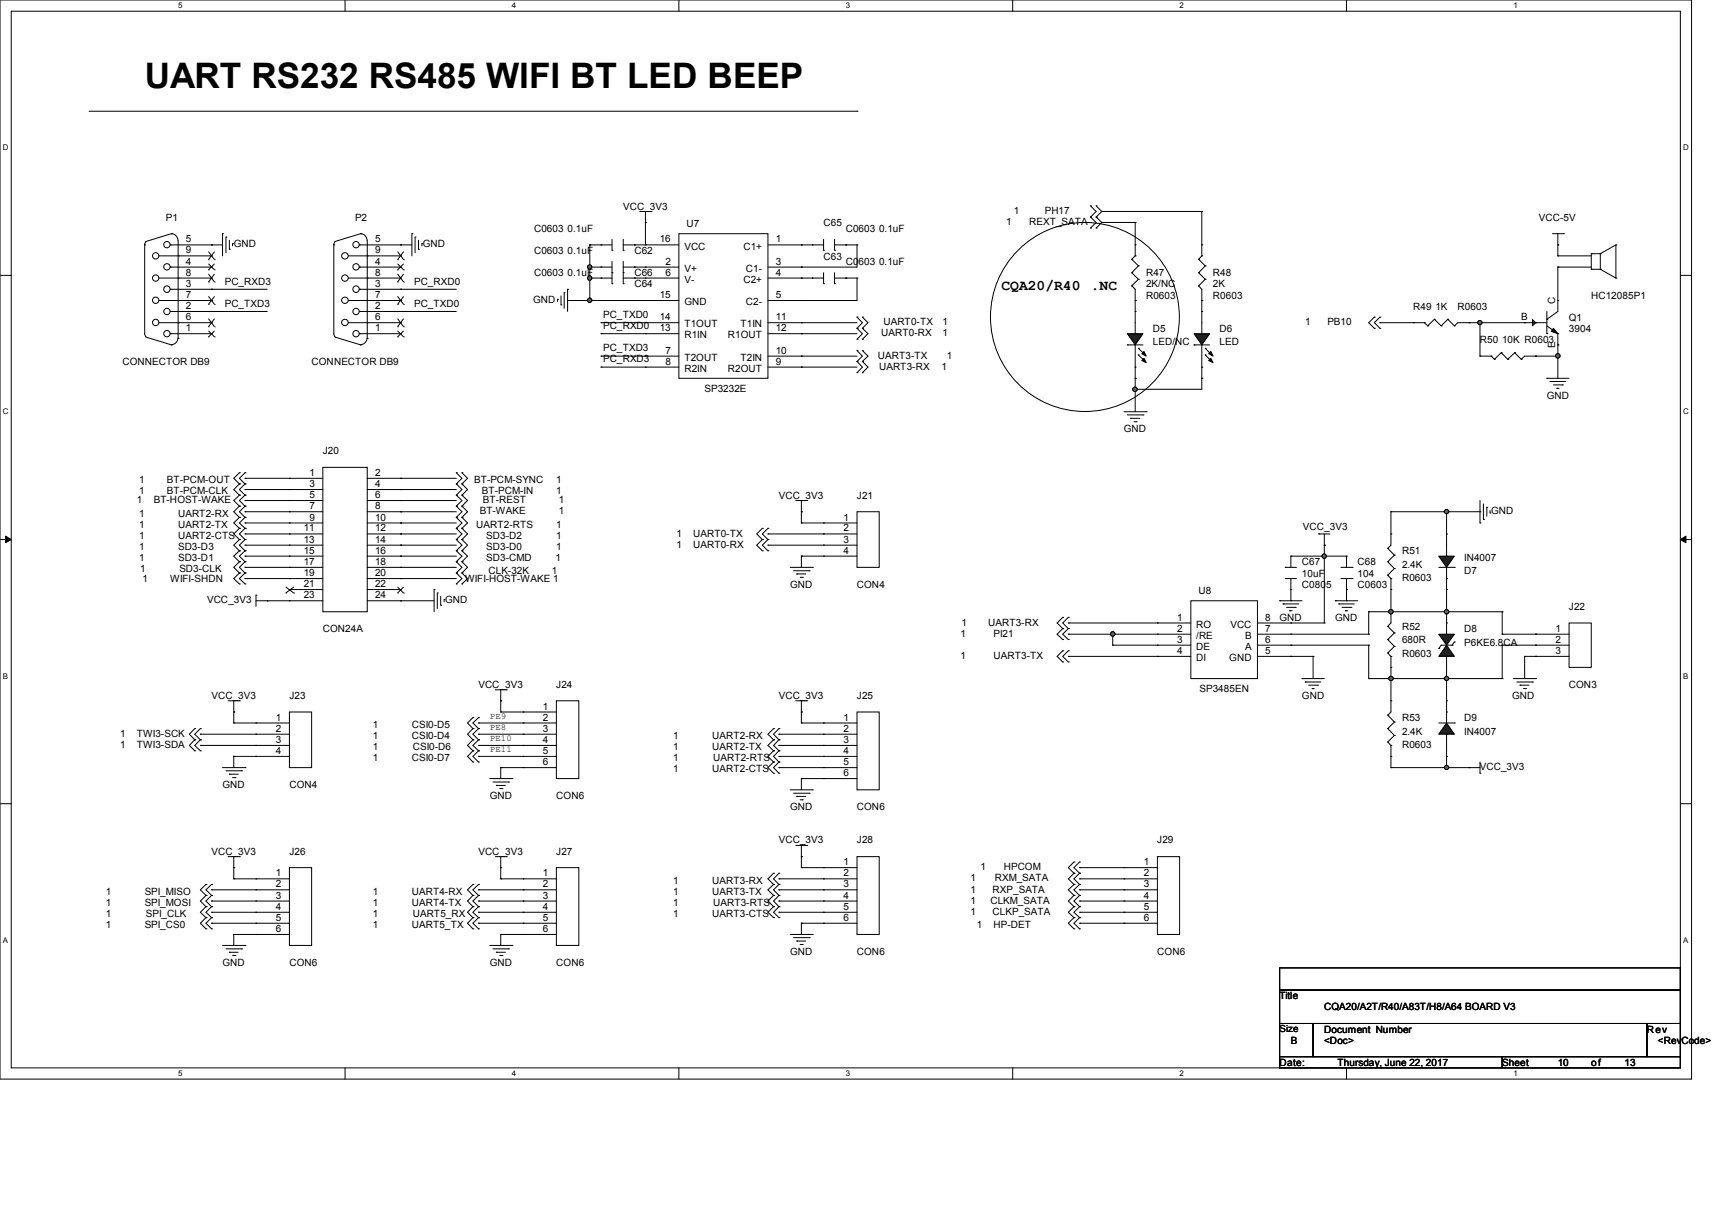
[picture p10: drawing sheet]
<svg xmlns="http://www.w3.org/2000/svg" width="297mm" height="210mm" viewBox="0 0 297 210" stroke-linecap="round" stroke-linejoin="round" font-family="sans-serif">
<path d="M0 0h293.5v187.3h-293.5zM1.9 1.9h289.6v183.4h-289.6z" fill="none" stroke="#000" stroke-width=".17"/>
<g fill="#fff">
<path d="M30.9 .2h.8v1.5h-.8z"/>
<path d="M30.9 185.5h.8v1.6h-.8z"/>
</g>
<path d="M59.9 0v1.9M59.9 185.3v2" fill="none" stroke="#000" stroke-width=".17"/>
<g fill="#fff">
<path d="M88.8 .2h.8v1.5h-.8z"/>
<path d="M88.8 185.5h.8v1.6h-.8z"/>
</g>
<path d="M117.8 0v1.9M117.8 185.3v2" fill="none" stroke="#000" stroke-width=".17"/>
<g fill="#fff">
<path d="M146.7 .2h.8v1.5h-.8z"/>
<path d="M146.7 185.5h.8v1.6h-.8z"/>
</g>
<path d="M175.7 0v1.9M175.7 185.3v2" fill="none" stroke="#000" stroke-width=".17"/>
<g fill="#fff">
<path d="M204.6 .2h.8v1.5h-.8z"/>
<path d="M204.6 185.5h.8v1.6h-.8z"/>
</g>
<path d="M233.6 0v1.9M233.6 185.3v2" fill="none" stroke="#000" stroke-width=".17"/>
<g fill="#fff">
<path d="M262.6 .2h.7v1.5h-.7z"/>
<path d="M262.6 185.5h.7v1.6h-.7z"/>
<path d="M.5 24.8h1v1.6h-1z"/>
<path d="M292 24.8h1v1.6h-1z"/>
<path d="M.5 70.7h1v1.5h-1z"/>
<path d="M292 70.7h1v1.5h-1z"/>
</g>
<path d="M0 47.8h1.9M291.5 47.8h2" fill="none" stroke="#000" stroke-width=".17"/>
<g fill="#fff">
<path d="M.5 116.5h.9v1.6h-.9z"/>
<path d="M292 116.5h.9v1.6h-.9z"/>
</g>
<path d="M0 93.6h1.9M291.5 93.6h2" fill="none" stroke="#000" stroke-width=".17"/>
<path d="M1 93l.9 .6-.9 .6zM291.5 93.6l1-.6v1.2z" fill="#000" stroke="#000" stroke-width=".17"/>
<g fill="#fff">
<path d="M.5 162.4h.9v1.5h-.9z"/>
<path d="M292 162.4h.9v1.5h-.9z"/>
</g>
<g fill="none" stroke="#000" stroke-width=".17">
<path d="M15.5 19.3h133.2M148.7 19.3h.1M102.3 46.4h.1M102.3 42.5h.1M102.3 46.4h2M102.3 46.4v1.9M102.3 42.5h2M110.1 46.4h.1M110.1 46.4h1.9M139 56h.1M139 46.4h.1M139 57.9h.1"/>
<path d="M139 52.2h.1M139 56h9.7M139 57.9h9.7M146.7 42.5h.1M146.7 48.3h.1M146.7 42.5h2M146.7 48.3h2M148.7 42.5h.1M148.7 48.3h.1M148.7 42.5v3.9h-9.7M148.7 48.3v3.9h-9.7M0 139.5h1.9"/>
<path d="M291.5 139.5h2"/>
<circle cx="188.2" cy="55" r="16.4"/>
</g>
<circle cx="102.3" cy="46.3" r=".36" fill="#696969" stroke="#000" stroke-width=".17"/>
<path d="M112 38.6h.1M112 38.6v3.9h-1.9M98.5 52.2h.1M102.3 48.3h.1M102.3 48.3v3.9h-3.8M104.3 56h.1M104.3 57.9h.1M104.3 56h7.7M104.3 57.9h7.7M110.1 42.5h.1M139 48.3h.1M139 48.3h1.9" fill="none" stroke="#000" stroke-width=".17"/>
<g fill="#696969" stroke="#000" stroke-width=".17">
<circle cx="102.3" cy="52.1" r=".37"/>
<circle cx="102.3" cy="48.3" r=".37"/>
</g>
<g fill="none" stroke="#000" stroke-width=".17">
<path d="M36.7 54.1h.1M36.7 50.2h.1M36.7 42.5h.1M36.7 42.5h1.9M36.7 50.2h9.7M36.7 54.1h9.7M69.5 42.5h.1M69.5 50.2h.1M69.5 54.1h.1M69.5 42.5h2M69.5 50.2h9.7M69.5 54.1h9.7"/>
<path d="M102.3 48.3h.1M102.3 52.2h.1M102.3 42.5h.1M102.3 48.3h2M102.3 52.2h9.7M102.3 42.5v3.9M110.1 48.3h.1M110.1 48.3h1.9M139 42.5h.1M139 42.5h1.9M104.3 61.8h.1M104.3 63.7h.1"/>
<path d="M104.3 61.8h7.7M104.3 63.7h7.7M139 61.8h.1M139 63.7h.1M139 61.8h9.7M139 63.7h9.7M196.9 65.7h.1M196.9 65.7v1.9M42.5 83h.1M42.5 90.8h.1M42.5 92.7h.1M42.5 88.8h.1"/>
<path d="M42.5 86.9h.1M42.5 85h.1M42.5 98.5h.1M42.5 94.6h.1M42.5 96.5h.1M42.5 86.9h7.7M42.5 88.8h7.7M42.5 90.8h7.7M42.5 98.5h7.7M42.5 96.5h7.7M42.5 94.6h7.7M42.5 92.7h7.7"/>
<path d="M42.5 85h7.7M42.5 83h7.7M69.5 86.9h.1M69.5 88.8h.1M69.5 90.8h.1M69.5 98.5h.1M69.5 96.5h.1M69.5 94.6h.1M69.5 92.7h.1M69.5 85h.1M69.5 83h.1M69.5 86.9h9.7"/>
<path d="M69.5 88.8h9.7M69.5 90.8h9.7M69.5 98.5h9.7M69.5 96.5h9.7M69.5 94.6h9.7M69.5 92.7h9.7M69.5 85h9.7M69.5 83h9.7M133.2 92.7h.1M133.2 94.6h.1M133.2 94.6h9.7M133.2 92.7h9.7"/>
<path d="M139 88.8h.1M139 90.8h.1M139 96.5h.1M139 90.8h3.9M139 96.5h3.9M139 88.8v2M139 96.5v2M42.5 100.4h.1M42.5 100.4h7.7M46.4 104.3h.1M46.4 104.3h3.8M69.5 100.4h.1"/>
<path d="M69.5 104.3h.1M69.5 100.4h9.7M69.5 104.3h5.8M34.8 129.4h.1M34.8 127.4h.1M34.8 129.4h9.6M34.8 127.4h9.6M40.6 125.5h.1M40.6 123.6h.1M40.6 131.3h.1M40.6 125.5h3.8M40.6 131.3h3.8"/>
<path d="M40.6 123.6v1.9M40.6 131.3v1.9M83 125.5h.1M83 127.4h.1M83 129.4h.1M83 131.3h.1M83 125.5h7.8M83 129.4h7.8M83 127.4h7.8M83 131.3h7.8M86.9 123.6h.1M86.9 121.6h.1"/>
<path d="M86.9 133.2h.1M86.9 133.2h3.9M86.9 121.6v2M86.9 133.2v1.9M86.9 123.6h3.9M135.1 129.4h.1M135.1 127.4h.1M135.1 131.3h.1M135.1 133.2h.1M135.1 129.4h7.8M135.1 127.4h7.8M135.1 131.3h7.8"/>
<path d="M135.1 133.2h7.8M139 125.5h.1M139 123.6h.1M139 135.1h.1M139 123.6v1.9M139 135.1v2M139 125.5h3.9M139 135.1h3.9M36.7 154.4h.1M36.7 156.4h.1M36.7 158.3h.1M36.7 154.4h7.7"/>
<path d="M36.7 156.4h7.7M36.7 158.3h7.7M40.6 152.5h.1M40.6 150.6h.1M40.6 152.5h3.8M40.6 150.6v1.9M83 156.4h.1M83 154.4h.1M83 158.3h.1M83 154.4h7.8M83 156.4h7.8M83 158.3h7.8"/>
<path d="M86.9 150.6h.1M86.9 152.5h.1M86.9 152.5h3.9M86.9 150.6v1.9M135.1 152.5h.1M135.1 154.4h.1M135.1 156.4h.1M135.1 158.3h.1M135.1 152.5h7.8M135.1 154.4h7.8M135.1 156.4h7.8M135.1 158.3h7.8"/>
<path d="M139 150.6h.1M139 148.7h.1M139 148.7v1.9M139 150.6h3.9M36.7 160.2h.1M36.7 160.2h7.7M40.6 162.2h.1M40.6 162.2h3.8M40.6 162.2v1.9M83 160.2h.1M83 160.2h7.8M86.9 162.2h.1"/>
<path d="M86.9 162.2h3.9M86.9 162.2v1.9M139 160.2h.1M139 160.2v2M139 160.2h3.9"/>
</g>
<circle cx="196.9" cy="67.6" r=".38" fill="#696969" stroke="#000" stroke-width=".17"/>
<g fill="none" stroke="#000" stroke-width=".17">
<path d="M191.1 36.7h.1M191.1 38.6h.1M191.1 36.7h17.4M191.1 38.6h5.8M196.9 38.6h.1M196.9 38.6v3.9M208.5 36.7h.1M208.5 36.7v5.8M196.9 52.2h.1M196.9 52.2v1.9M208.5 52.2h.1M208.5 52.2v1.9"/>
<path d="M196.9 67.6h.1M196.9 67.6v3.9M208.5 65.7h.1M208.5 65.7v1.9h-11.6M229.7 96.5h.1M229.7 96.5v11.6M185.3 110.1h.1M185.3 110.1h15.5M193 110.1h.1M193 112h.1M193 110.1v1.9M193 112h7.8"/>
<path d="M223.9 113.9h.1M223.9 108.1h5.8M223.9 113.9h3.9M227.8 113.9h.1M227.8 113.9v3.9M229.7 108.1h.1M187.3 150.6h.1M187.3 158.3h.1M187.3 156.4h.1M187.3 154.4h.1M187.3 152.5h.1M187.3 150.6h7.7"/>
<path d="M187.3 158.3h7.7M187.3 156.4h7.7M187.3 154.4h7.7M187.3 152.5h7.7M187.3 160.2h.1M187.3 160.2h7.7"/>
</g>
<circle cx="193" cy="110" r=".38" fill="#696969" stroke="#000" stroke-width=".17"/>
<path d="M229.7 96.5h.1M229.7 96.5h3.9M223.9 110.1h13.5M237.4 110.1h.1M237.4 106.2h13.6M241.3 106.2h.1M251 106.2h.1" fill="none" stroke="#000" stroke-width=".17"/>
<circle cx="241.3" cy="106.2" r=".38" fill="#696969" stroke="#000" stroke-width=".17"/>
<path d="M237.4 106.2h.1M237.4 106.2v3.9M251 106.2h9.6M260.6 110.1h.1M260.6 106.2h.1M260.6 110.1h5.8M260.6 106.2v3.9M266.4 110.1h.1" fill="none" stroke="#000" stroke-width=".17"/>
<circle cx="251" cy="106.2" r=".38" fill="#696969" stroke="#000" stroke-width=".17"/>
<g fill="none" stroke="#000" stroke-width=".17">
<path d="M223.9 112h13.5M237.4 117.8h.1M237.4 112h.1M237.4 117.8h23.2M237.4 112v5.8M241.3 117.8h.1M241.3 115.8v2M251 117.8h.1M251 117.8v3.8M260.6 117.8h.1M260.6 112h.1M260.6 112h5.8"/>
<path d="M260.6 112v5.8M266.4 112h.1"/>
</g>
<circle cx="251" cy="117.8" r=".37" fill="#696969" stroke="#000" stroke-width=".17"/>
<path d="M229.7 94.6h.1M229.7 94.6v1.9M251 106.2h.1M251 102.3v3.9" fill="none" stroke="#000" stroke-width=".17"/>
<circle cx="229.7" cy="96.5" r=".37" fill="#696969" stroke="#000" stroke-width=".17"/>
<path d="M241.3 117.8h.1M241.3 117.8v3.8" fill="none" stroke="#000" stroke-width=".17"/>
<circle cx="241.3" cy="117.8" r=".37" fill="#696969" stroke="#000" stroke-width=".17"/>
<path d="M251 88.8h5.8M256.8 88.8h.1M241.3 106.2h.1M241.3 102.3v3.9" fill="none" stroke="#000" stroke-width=".17"/>
<circle cx="251" cy="88.8" r=".37" fill="#696969" stroke="#000" stroke-width=".17"/>
<path d="M241.3 88.8h.1M241.3 88.8v3.9M241.3 88.8h9.7M251 88.8h.1M251 88.8v3.9M251 133.2h3.8M254.8 133.2h.1" fill="none" stroke="#000" stroke-width=".17"/>
<circle cx="251" cy="133.2" r=".37" fill="#696969" stroke="#000" stroke-width=".17"/>
<g fill="none" stroke="#000" stroke-width=".17">
<path d="M256.8 56h.1M256.8 56h7.7M270.3 61.8h.1M270.3 61.8v3.9M223.9 96.5h5.8M229.7 96.5h.1M185.3 108.1h.1M185.3 113.9h.1M185.3 113.9h15.5M185.3 108.1h15.5M223.9 104.3h.1M223.9 102.3v2"/>
<path d="M233.6 104.3h.1M233.6 102.3v2M264.5 113.9h.1M264.5 113.9h1.9M264.5 113.9v3.9M266.4 113.9h.1M241.3 133.2h.1M241.3 133.2h9.7M241.3 131.3v1.9M251 133.2h.1M251 131.3v1.9"/>
</g>
<circle cx="256.7" cy="56" r=".36" fill="#696969" stroke="#000" stroke-width=".17"/>
<path d="M270.3 59.9h.1M270.3 59.9v1.9h-3.9M266.4 61.8h.1" fill="none" stroke="#000" stroke-width=".17"/>
<circle cx="270.3" cy="61.8" r=".38" fill="#696969" stroke="#000" stroke-width=".17"/>
<g fill="none" stroke="#000" stroke-width=".17">
<path d="M111 36.7h1.9M112 38.6h.1M112 36.7v1.9M112.9 36.7h.1M189.2 35.7h.1M189.2 37.7h.1M189.2 39.6h.1M189.2 35.7l1 1-1 1M189.2 37.7l1 .9-1 1M190.2 37.7h.1M190.2 35.7h.1M190.2 39.6h.1"/>
<path d="M190.2 35.7l.9 1-.9 1M190.2 37.7l.9 .9-.9 1M38.6 40.6h.1M38.6 40.6v3.8M39.2 41.1h.1M39.2 41.1v2.8M39.8 43.3h.1M39.8 41.7v1.6M40.3 42.3h.1M40.3 42.3v.4M71.5 40.6h.1M71.5 40.6v3.8"/>
<path d="M72 41.1h.1M72 41.1v2.8M72.6 43.3h.1M72.6 41.7v1.6M73.2 42.3h.1M73.2 42.3v.4M96.7 51.9h.1M96.7 51.9v.4M97.3 52.9h.1M97.3 51.4v1.5M97.9 50.8h.1M97.9 50.8v2.7"/>
<path d="M98.5 50.2h.1M98.5 50.2v3.9M104.3 46.4h.1M104.3 46.4h1.9M106.2 47.3h.1M106.2 45.4v1.9M108.1 47.3h.1M108.1 45.4v1.9M108.1 46.4h2M110.1 46.4h.1M148.7 57h.1M148.7 55h.1"/>
<path d="M148.7 58.9h.1M148.7 55l.9 1-.9 1M148.7 57l.9 .9-.9 1M149.6 57h.1M149.6 55h.1M149.6 58.9h.1M149.6 55l1 1-1 1M149.6 57l1 .9-1 1M238.4 55h.1M238.4 57h.1M238.4 55l-1 1 1 1M239.4 56h.1"/>
<path d="M239.4 55h.1M239.4 57h.1M239.4 56h5.8M239.4 55l-1 1 1 1M254.8 56h.1M254.8 56h2M256.8 56h.1M256.8 56v5.8M269.3 40.6h1.9M270.3 46.4h.1M270.3 42.5h.1M270.3 40.6v3.8"/>
<path d="M270.3 46.4v5.8M271.2 40.6h.1M148.7 62.7h.1M148.7 60.8h.1M148.7 64.7h.1M148.7 60.8l.9 1-.9 .9M148.7 62.7l.9 1-.9 1M149.6 62.7h.1M149.6 60.8h.1M149.6 64.7h.1M149.6 60.8l1 1-1 .9M149.6 62.7l1 1-1 1"/>
<path d="M195 71.5h3.8M195.6 72h2.7M196.1 72.6h.1M196.1 72.6h1.6M196.7 73.2h.4M197.1 73.2h.1M198.3 72h.1M198.8 71.5h.1M268.4 65.7h.1M268.4 65.7h3.8M268.9 66.2h.1M268.9 66.2h2.7"/>
<path d="M269.5 66.8h1.6M270.1 67.4h.1M270.1 67.4h.4M271.1 66.8h.1M41.5 82h.1M41.5 84h.1M41.5 93.6h.1M41.5 95.6h.1M41.5 89.8h.1M41.5 91.7h.1M41.5 87.8h.1M41.5 85.9h.1"/>
<path d="M41.5 97.5h.1M41.5 99.4h.1M41.5 82l-.9 1 .9 1M41.5 93.6l-.9 1 .9 1M41.5 89.8l-.9 1 .9 .9M41.5 87.8l-.9 1 .9 1M41.5 91.7l-.9 1 .9 .9M41.5 85.9l-.9 1 .9 .9M41.5 84l-.9 1 .9 .9M41.5 97.5l-.9 1 .9 .9M41.5 95.6l-.9 .9 .9 1M41.5 99.4l-.9 1 .9 .9"/>
<path d="M42.5 82h.1M42.5 84h.1M42.5 93.6h.1M42.5 95.6h.1M42.5 89.8h.1M42.5 91.7h.1M42.5 87.8h.1M42.5 85.9h.1M42.5 97.5h.1M42.5 99.4h.1M42.5 82l-1 1 1 1M42.5 93.6l-1 1 1 1"/>
<path d="M42.5 89.8l-1 1 1 .9M42.5 87.8l-1 1 1 1M42.5 91.7l-1 1 1 .9M42.5 85.9l-1 1 1 .9M42.5 84l-1 1 1 .9M42.5 97.5l-1 1 1 .9M42.5 95.6l-1 .9 1 1M42.5 99.4l-1 1 1 .9M79.2 87.8h.1M79.2 85.9h.1M79.2 89.8h.1M79.2 91.7h.1"/>
<path d="M79.2 93.6h.1M79.2 95.6h.1M79.2 97.5h.1M79.2 99.4h.1M79.2 84h.1M79.2 82h.1M79.2 85.9l.9 1-.9 .9M79.2 89.8l.9 1-.9 .9M79.2 93.6l.9 1-.9 1M79.2 87.8l.9 1-.9 1M79.2 95.6l.9 .9-.9 1M79.2 91.7l.9 1-.9 .9"/>
<path d="M79.2 97.5l.9 1-.9 .9M79.2 84l.9 1-.9 .9M79.2 82l.9 1-.9 1M79.2 99.4l.9 1-.9 .9M80.1 87.8h.1M80.1 85.9h.1M80.1 89.8h.1M80.1 91.7h.1M80.1 93.6h.1M80.1 95.6h.1M80.1 97.5h.1M80.1 99.4h.1"/>
<path d="M80.1 84h.1M80.1 82h.1M80.1 85.9l1 1-1 .9M80.1 89.8l1 1-1 .9M80.1 93.6l1 1-1 1M80.1 87.8l1 1-1 1M80.1 95.6l1 .9-1 1M80.1 91.7l1 1-1 .9M80.1 97.5l1 1-1 .9M80.1 84l1 1-1 .9M80.1 82l1 1-1 1M80.1 99.4l1 1-1 .9"/>
<path d="M132.2 93.6h.1M132.2 91.7h.1M132.2 95.6h.1M132.2 91.7l-.9 1 .9 .9M132.2 93.6l-.9 1 .9 1M133.2 93.6h.1M133.2 91.7h.1M133.2 95.6h.1M133.2 91.7l-1 1 1 .9M133.2 93.6l-1 1 1 1M137.1 98.5h3.8M137.7 99.1h2.7"/>
<path d="M138 86.9h2M138.2 99.6h.1M138.2 99.6h1.6M139 88.8h.1M139 86.9v1.9M140 86.9h.1M140.4 99.1h.1M140.9 98.5h.1M228.8 92.7h.1M228.8 92.7h1.9M229.7 94.6h.1M229.7 92.7v1.9"/>
<path d="M256.8 90.8h.1M256.8 86.9v3.9M257.3 90.2h.1M257.3 87.5v2.7M257.9 88.1h.1M257.9 88.1v1.5M258.5 89h.1M258.5 88.6v.4M41.5 101.3h.1M42.5 101.3h.1M44.4 103.3h.1M44.4 104.3h2"/>
<path d="M44.4 103.3v1.9M46.4 104.3h.1M75.3 102.3h.1M75.3 102.3v3.9M75.9 102.9h.1M75.9 102.9v2.7M76.5 105h.1M76.5 103.5v1.5M77 104.1h.1M77 104.1v.3M79.2 101.3h.1M80.1 101.3h.1"/>
<path d="M85.9 119.7h1.9M86.9 119.7v1.9M87.8 119.7h.1M138.8 100.2h.4M139.2 100.2h.1M184.4 109.1h.1M184.4 107.1h.1M184.4 112.9h.1M184.4 114.9h.1M184.4 111h.1M184.4 107.1l-1 1 1 1M184.4 112.9l-1 1 1 1"/>
<path d="M184.4 109.1l-1 1 1 .9M185.3 109.1h.1M185.3 107.1h.1M185.3 112.9h.1M185.3 114.9h.1M185.3 111h.1M185.3 107.1l-.9 1 .9 1M185.3 112.9l-.9 1 .9 1M185.3 109.1l-.9 1 .9 .9M222 104.3h.1M222 104.3h3.9M222.6 104.8h.1"/>
<path d="M222.6 104.8h2.7M223.2 105.4h1.5M223.7 106h.1M223.7 106h.5M224.7 105.4h.1M225.9 117.8h.1M225.9 117.8h3.8M226.4 118.4h.1M226.4 118.4h2.8M227 118.9h1.6M227.6 119.5h.1M227.6 119.5h.4"/>
<path d="M228.6 118.9h.1M231.6 104.3h.1M231.6 104.3h3.9M232.2 104.8h.1M232.2 104.8h2.7M232.8 105.4h1.6M233.4 106h.1M233.4 106h.4M234.4 105.4h.1M262.6 117.8h3.8M263.1 118.4h2.8M263.7 118.9h.1"/>
<path d="M263.7 118.9h1.6M264.3 119.5h.4M264.7 119.5h.1M265.9 118.4h.1M266.4 117.8h.1M33.8 130.3h.1M33.8 128.4h.1M33.8 126.4h.1M33.8 128.4l-.9 1 .9 .9M33.8 126.4l-.9 1 .9 1M34.8 130.3h.1M34.8 128.4h.1"/>
<path d="M34.8 126.4h.1M34.8 128.4l-1 1 1 .9M34.8 126.4l-1 1 1 1M38.6 133.2h3.9M39.2 133.8h2.7M39.6 121.6h1.9M39.8 134.4h.1M39.8 134.4h1.5M40.3 135h.5M40.6 123.6h.1M40.6 121.6v2M40.8 135h.1"/>
<path d="M41.5 121.6h.1M41.9 133.8h.1M42.5 133.2h.1M82 124.5h.1M82 126.4h.1M82 128.4h.1M82 130.3h.1M82 132.2h.1M82 124.5l-.9 1 .9 .9M82 126.4l-.9 1 .9 1M82 128.4l-.9 1 .9 .9M82 130.3l-.9 1 .9 .9"/>
<path d="M83 124.5h.1M83 126.4h.1M83 128.4h.1M83 130.3h.1M83 132.2h.1M83 128.4l-1 1 1 .9M83 124.5l-1 1 1 .9M83 126.4l-1 1 1 1M83 130.3l-1 1 1 .9M85 135.1h3.8M85.5 135.7h2.7M86.1 136.3h.1"/>
<path d="M86.1 136.3h1.6M86.7 136.9h.4M86.9 121.6h.1M87.1 136.9h.1M88.2 135.7h.1M88.8 135.1h.1M134.2 126.4h.1M134.2 128.4h.1M134.2 130.3h.1M134.2 132.2h.1M134.2 134.2h.1M134.2 126.4l-1 1 1 1"/>
<path d="M134.2 128.4l-1 1 1 .9M134.2 130.3l-1 1 1 .9M134.2 132.2l-1 1 1 1M135.1 126.4h.1M135.1 128.4h.1M135.1 130.3h.1M135.1 132.2h.1M135.1 134.2h.1M135.1 126.4l-.9 1 .9 1M135.1 128.4l-.9 1 .9 .9M135.1 130.3l-.9 1 .9 .9M135.1 132.2l-.9 1 .9 1"/>
<path d="M137.1 137.1h3.8M137.7 137.7h2.7M138 121.6h2M138.2 138.2h.1M138.2 138.2h1.6M138.8 138.8h.4M139 123.6h.1M139 121.6v2M139.2 138.8h.1M140 121.6h.1M140.4 137.7h.1M140.9 137.1h.1"/>
<path d="M249.6 125.5h2.7M251 127.4h.1M251 123.6h.1M251 123.6v1.9M251 127.4v2M252.3 125.5h.1M254.8 133.2h.1M254.8 133.2h2M256.8 134.2h.1M256.8 132.2v2M35.7 153.5h.1M35.7 155.4h.1"/>
<path d="M35.7 157.4h.1M35.7 159.3h.1M35.7 153.5l-.9 .9 .9 1M35.7 155.4l-.9 1 .9 1M35.7 157.4l-.9 .9 .9 1M35.7 159.3l-.9 .9 .9 1M36.7 153.5h.1M36.7 155.4h.1M36.7 157.4h.1M36.7 159.3h.1M36.7 153.5l-1 .9 1 1M36.7 155.4l-1 1 1 1"/>
<path d="M36.7 157.4l-1 .9 1 1M36.7 159.3l-1 .9 1 1M39.6 148.7h1.9M40.6 150.6h.1M40.6 148.7v1.9M41.5 148.7h.1M82 155.4h.1M82 157.4h.1M82 153.5h.1M82 159.3h.1M82 155.4l-.9 1 .9 1M82 153.5l-.9 .9 .9 1"/>
<path d="M82 159.3l-.9 .9 .9 1M82 157.4l-.9 .9 .9 1M83 155.4h.1M83 157.4h.1M83 153.5h.1M83 159.3h.1M83 155.4l-1 1 1 1M83 153.5l-1 .9 1 1M83 159.3l-1 .9 1 1M83 157.4l-1 .9 1 1M85.9 148.7h1.9M86.9 150.6h.1"/>
<path d="M86.9 148.7v1.9M87.8 148.7h.1M134.2 151.6h.1M134.2 153.5h.1M134.2 155.4h.1M134.2 157.4h.1M134.2 159.3h.1M134.2 151.6l-1 .9 1 1M134.2 153.5l-1 .9 1 1M134.2 155.4l-1 1 1 1M134.2 157.4l-1 .9 1 1M135.1 151.6h.1"/>
<path d="M135.1 153.5h.1M135.1 155.4h.1M135.1 157.4h.1M135.1 159.3h.1M135.1 151.6l-.9 .9 .9 1M135.1 153.5l-.9 .9 .9 1M135.1 155.4l-.9 1 .9 1M135.1 157.4l-.9 .9 .9 1M138 146.7h2M139 148.7h.1M139 146.7v2M140 146.7h.1"/>
<path d="M186.3 151.6h.1M186.3 149.6h.1M186.3 159.3h.1M186.3 157.4h.1M186.3 155.4h.1M186.3 153.5h.1M186.3 149.6l-1 1 1 1M186.3 159.3l-1 .9 1 1M186.3 157.4l-1 .9 1 1M186.3 155.4l-1 1 1 1M186.3 153.5l-1 .9 1 1M186.3 151.6l-1 .9 1 1"/>
<path d="M187.3 151.6h.1M187.3 149.6h.1M187.3 159.3h.1M187.3 157.4h.1M187.3 155.4h.1M187.3 153.5h.1M187.3 149.6l-1 1 1 1M187.3 159.3l-1 .9 1 1M187.3 157.4l-1 .9 1 1M187.3 155.4l-1 1 1 1M187.3 153.5l-1 .9 1 1M187.3 151.6l-1 .9 1 1"/>
<path d="M35.7 161.2h.1M36.7 161.2h.1M38.6 164.1h3.9M39.2 164.7h2.7M39.8 165.3h.1M39.8 165.3h1.5M40.3 165.8h.5M40.8 165.8h.1M41.9 164.7h.1M42.5 164.1h.1M82 161.2h.1M83 161.2h.1"/>
<path d="M85 164.1h3.8M85.5 164.7h2.7M86.1 165.3h.1M86.1 165.3h1.6M86.7 165.8h.4M87.1 165.8h.1M88.2 164.7h.1M88.8 164.1h.1M137.1 162.2h3.8M137.7 162.7h2.7M138.2 163.3h.1M138.2 163.3h1.6"/>
<path d="M138.8 163.9h.4M139.2 163.9h.1M140.4 162.7h.1M140.9 162.2h.1M186.3 161.2h.1M187.3 161.2h.1M222 168h69.5v3.8h-69.5zM222 171.8h69.5v5.8h-69.5zM222 177.6h5.8v5.8h-5.8zM227.8 177.6h57.9v5.8h-57.9zM285.7 177.6h5.8v5.8h-5.8zM222 183.4h38.6v1.9h-38.6z"/>
<path d="M260.6 183.4h30.9v1.9h-30.9z"/>
</g>
<path d="M251 125.5l1.3 1.9h-2.7z" fill-rule="evenodd" fill="#1c1c1c" stroke="#000" stroke-width=".17"/>
<g fill="none" stroke="#000" stroke-width=".17">
<path d="M207.1 59.9h.1M207.1 59.9h2.7M208.5 57.9h.1M208.5 56v1.9M208.5 59.9v3.8M208.5 63.7h.1M256.8 61.8h.1M256.8 61.8h1.9M258.7 61.8h.1M258.7 61.8l.5 .6M259.2 62.4h.1M260.4 61.2h.1"/>
<path d="M260.4 61.2l1.2 1.2M260.4 61.2l-1.2 1.2M261.6 62.4h.1M262.8 61.2h.1M262.8 61.2l1.1 1.2M262.8 61.2l-1.2 1.2M263.9 62.4h.1M266.4 61.8h.1M266.4 61.8h-1.9l-.6 .6M251 131.3h.1M251 121.6h.1M251 121.6v2"/>
<path d="M251 129.4v1.9"/>
</g>
<g fill="#1c1c1c" stroke="#000" stroke-width=".17">
<path d="M207.1 57.9h2.7l-1.3 2z" fill-rule="evenodd"/>
<path d="M210.1 62.2l.3 .7-.7-.3z" fill-rule="evenodd"/>
<path d="M209.7 61.4l.4-.4 .3 .8z" fill-rule="evenodd"/>
</g>
<g fill="none" stroke="#000" stroke-width=".17">
<path d="M208.5 54.1h.1M208.5 54.1v1.9M245.2 56h.1M245.2 56h1.9M247.1 56h.1M247.1 56l.6 .6M247.7 56.6h.1M248.8 55.4h.1M248.8 55.4l1.2 1.2M248.8 55.4l-1.1 1.2M250 56.6h.1M251.2 55.4h.1"/>
<path d="M251.2 55.4l1.1 1.2M251.2 55.4l-1.2 1.2M252.3 56.6h.1M254.8 56h.1M254.8 56h-1.9l-.6 .6M208.5 65.7h.1M208.5 63.7v2M209.1 60.5h.1M209.1 61.6h.1M209.1 60.5l1.1 1.1M209.1 61.6l1.1 1.1M142.9 150.6h.1"/>
<path d="M142.9 152.5h.1M142.9 154.4h.1M142.9 156.4h.1M142.9 158.3h.1M142.9 150.6h5.8M142.9 152.5h5.8M142.9 154.4h5.8M142.9 156.4h5.8M142.9 158.3h5.8M148.7 148.7h3.8v13.5h-3.8zM142.9 160.2h.1M142.9 160.2h5.8"/>
</g>
<path d="M269.5 57l.8 .9-1.2-.4z" fill="#1c1c1c" stroke="#000" stroke-width=".17"/>
<path d="M266.4 56h.1M266.4 56h2M268.4 55.4h.1M268.4 57.9h.1M268.4 56.6l1.9 1.3M268.4 54.1v3.8M270.3 57.9h.1M270.3 59.9h.1M270.3 52.2h.1M270.3 52.2v1.9l-1.9 1.3M270.3 57.9v2" fill="none" stroke="#000" stroke-width=".17"/>
<path d="M265.9 55.5l.5 .5-.5 .6z" fill="#4d4d4d" stroke="#000" stroke-width=".17"/>
<g fill="none" stroke="#000" stroke-width=".17">
<path d="M25.1 42.5h.1M25.1 42.5v15.4l.2 .6M25.3 58.5l4.5 1.4M25.3 41.9l-.2 .6M27.6 56h9.1M27.6 48.3h9.1M27.6 52.2h9.1M27.6 44.4h9.1M29.5 42.5h.1M29.5 46.4h.1M29.5 50.2h.1M29.5 54.1h.1"/>
<path d="M29.5 57.9h.1M29.5 42.5h7.2M29.5 46.4h7.2M29.5 57.9h7.2M29.5 50.2h7.2M29.5 54.1h7.2M29.8 40.6h.1M29.8 59.9h.1M29.8 40.6a1.15 1.15 0 0 1 1.1 1.1M29.8 40.6l-4.5 1.3M30.9 58.7a1.14 1.14 0 0 1-1.1 1.1M30.9 44.4h.1"/>
<path d="M30.9 48.3h.1M30.9 52.2h.1M30.9 56h.1M30.9 58.7h.1M30.9 41.7v17M36.2 45.1h.1M36.2 46.8h.1M36.2 49h.1M36.2 52.8h.1M36.2 56.7h.1M36.2 58.5h.1M36.2 43.7l1 1.4"/>
<path d="M36.2 45.8l1 1M36.2 47.5l1 1.5M36.2 51.4l1 1.4M36.2 55.3l1 1.4M36.2 57.4l1 1.1M36.7 42.5h.1M36.7 44.4h.1M36.7 46.4h.1M36.7 48.3h.1M36.7 50.2h.1M36.7 52.2h.1M36.7 54.1h.1"/>
<path d="M36.7 56h.1M36.7 57.9h.1M37.2 45.1h.1M37.2 46.8h.1M37.2 49h.1M37.2 52.8h.1M37.2 56.7h.1M37.2 58.5h.1M37.2 43.7l-1 1.4M37.2 45.8l-1 1M37.2 47.5l-1 1.5M37.2 51.4l-1 1.4"/>
<path d="M37.2 55.3l-1 1.4M37.2 57.4l-1 1.1M57.9 42.5h.1M57.9 42.5v15.4l.3 .6M58.1 58.5l4.5 1.4M58.1 41.9l-.2 .6M60.5 56h9M60.5 48.3h9M60.5 52.2h9M60.5 44.4h9M62.4 42.5h.1M62.4 46.4h.1"/>
<path d="M62.4 50.2h.1M62.4 54.1h.1M62.4 57.9h.1M62.4 42.5h7.1M62.4 46.4h7.1M62.4 57.9h7.1M62.4 50.2h7.1M62.4 54.1h7.1M62.6 40.6h.1M62.6 59.9h.1M62.6 40.6a1.15 1.15 0 0 1 1.1 1.1M62.6 40.6l-4.5 1.3"/>
<path d="M63.7 58.7a1.14 1.14 0 0 1-1.1 1.1M63.7 44.4h.1M63.7 48.3h.1M63.7 52.2h.1M63.7 56h.1M63.7 58.7h.1M63.7 41.7v17M69 45.1h.1M69 46.8h.1M69 49h.1M69 52.8h.1M69 56.7h.1"/>
<path d="M69 58.5h.1M69 43.7l1 1.4M69 45.8l1 1M69 47.5l1 1.5M69 51.4l1 1.4M69 55.3l1 1.4M69 57.4l1 1.1M69.5 42.5h.1M69.5 44.4h.1M69.5 46.4h.1M69.5 48.3h.1M69.5 50.2h.1"/>
<path d="M69.5 52.2h.1M69.5 54.1h.1M69.5 56h.1M69.5 57.9h.1M70 45.1h.1M70 46.8h.1M70 49h.1M70 52.8h.1M70 56.7h.1M70 58.5h.1M70 43.7l-1 1.4M70 45.8l-1 1"/>
<path d="M70 47.5l-1 1.5M70 51.4l-1 1.4M70 55.3l-1 1.4M70 57.4l-1 1.1M104.3 42.5h.1M104.3 48.3h.1M104.3 42.5h1.9M104.3 48.3h1.9M106.2 43.4h.1M106.2 49.2h.1M106.2 41.5v1.9M106.2 47.3v1.9"/>
<path d="M108.1 43.4h.1M108.1 49.2h.1M108.1 41.5v1.9M108.1 47.3v1.9M108.1 42.5h2M108.1 48.3h2M110.1 42.5h.1M110.1 48.3h.1M112 46.4h.1M112 48.3h.1M112 57.9h.1M112 56h.1"/>
<path d="M112 52.2h.1M112 42.5h.1M112 56h5.8M112 42.5h5.8M112 46.4h5.8M112 48.3h5.8M112 52.2h5.8M112 57.9h5.8M117.8 40.6h15.4v25.1h-15.4zM133.2 56h5.8M133.2 42.5h5.8M133.2 46.4h5.8"/>
<path d="M133.2 48.3h5.8M133.2 52.2h5.8M133.2 57.9h5.8M139 42.5h.1M139 46.4h.1M139 48.3h.1M139 52.2h.1M139 56h.1M139 57.9h.1M140.9 42.5h.1M140.9 42.5h2M142.9 43.4h.1"/>
<path d="M142.9 41.5v1.9M144.8 43.4h.1M144.8 42.5h1.9M144.8 41.5v1.9M146.7 42.5h.1M207.9 49.6h.1M207.9 47.3h.1M207.9 45h.1M207.9 49.6l.6 .6v2M207.9 47.3l1.2 1.2M207.9 45l1.2 1.1M208.5 44.4h.1"/>
<path d="M208.5 52.2h.1M208.5 42.5h.1M208.5 44.4l-.6 .6M208.5 42.5v1.9M209.1 48.5h.1M209.1 46.1h.1M209.1 48.5l-1.2 1.1M209.1 46.1l-1.2 1.2M264.5 56h.1M264.5 56h1.9M270.3 44.4h.1M270.3 46.4h.1"/>
<path d="M270.3 46.4h5.8M270.3 44.4h5.8M276.1 44h.1M276.1 46.7h.1M276.1 44h1.5M276.1 44v2.7M276.1 46.7h1.5M277.6 46.7h.1M277.6 44h.1M277.6 46.7l2.7 1.6M277.6 44v2.7M280.3 42.5h.1"/>
<path d="M280.3 48.3h.1M280.3 42.5l-2.7 1.5M280.3 42.5v5.8M112 61.8h.1M112 63.7h.1M112 61.8h5.8M112 63.7h5.8M133.2 61.8h5.8M133.2 63.7h5.8M139 63.7h.1M139 61.8h.1M232.6 98.5h2"/>
<path d="M233.6 96.5h.1M233.6 96.5v2M234.6 98.5h.1M249.6 98.5h2.7M251 96.5h.1M251 94.6v1.9M251 98.5v1.9M252.3 98.5h.1M232.6 100.4h2M233.6 102.3h.1M233.6 100.4v1.9M234.6 100.4h.1"/>
<path d="M240.7 108.7h.1M240.7 111h.1M240.7 113.3h.1M240.7 108.7l1.2 1.2M240.7 111l1.2 1.2M240.7 113.3l.6 .6M241.3 113.9h.1M241.3 106.2h.1M241.3 115.8h.1M241.3 106.2v1.9l-.6 .6M241.3 113.9v1.9M241.9 109.9h.1"/>
<path d="M241.9 112.2h.1M241.9 109.9l-1.2 1.1M241.9 112.2l-1.2 1.1M251 100.4h.1M44.4 152.5h.1M44.4 154.4h.1M44.4 156.4h.1M44.4 158.3h.1M44.4 152.5h5.8M44.4 154.4h5.8M44.4 156.4h5.8M44.4 158.3h5.8"/>
<path d="M50.2 150.6h3.9v13.5h-3.9zM90.8 152.5h.1M90.8 154.4h.1M90.8 156.4h.1M90.8 158.3h.1M90.8 152.5h5.7M90.8 154.4h5.7M90.8 156.4h5.7M90.8 158.3h5.7M96.5 150.6h3.9v13.5h-3.9zM195 150.6h.1M195 152.5h.1"/>
<path d="M195 154.4h.1M195 156.4h.1M195 158.3h.1M195 150.6h5.8M195 152.5h5.8M195 154.4h5.8M195 156.4h5.8M195 158.3h5.8M200.8 148.7h3.8v13.5h-3.8zM44.4 160.2h.1M44.4 162.2h.1M44.4 160.2h5.8"/>
<path d="M44.4 162.2h5.8M90.8 160.2h.1M90.8 162.2h.1M90.8 160.2h5.7M90.8 162.2h5.7M195 160.2h.1M195 160.2h5.8"/>
<circle cx="27" cy="44.4" r=".55"/>
<circle cx="27" cy="56" r=".55"/>
<circle cx="27" cy="52.1" r=".55"/>
<circle cx="27" cy="48.3" r=".55"/>
<circle cx="28.9" cy="50.2" r=".56"/>
<circle cx="29" cy="57.9" r=".55"/>
<circle cx="29" cy="42.5" r=".55"/>
<circle cx="29" cy="46.3" r=".55"/>
<circle cx="29" cy="54.1" r=".55"/>
<circle cx="59.8" cy="48.3" r=".56"/>
<circle cx="59.8" cy="44.4" r=".56"/>
<circle cx="59.8" cy="52.1" r=".56"/>
<circle cx="59.8" cy="56" r=".56"/>
<circle cx="61.8" cy="50.2" r=".56"/>
<circle cx="61.8" cy="46.3" r=".55"/>
<circle cx="61.8" cy="42.5" r=".55"/>
<circle cx="61.8" cy="54.1" r=".55"/>
<circle cx="61.8" cy="57.9" r=".55"/>
</g>
<path d="M249.6 96.5h2.7l-1.3 2z" fill-rule="evenodd" fill="#1c1c1c" stroke="#000" stroke-width=".17"/>
<g fill="none" stroke="#000" stroke-width=".17">
<path d="M195.6 59.9h.1M195.6 59.9h2.7M196.3 49.6h.1M196.3 47.3h.1M196.3 45h.1M196.3 49.6l.6 .6v2M196.3 47.3l1.2 1.2M196.3 45l1.2 1.1M196.9 44.4h.1M196.9 52.2h.1M196.9 42.5h.1M196.9 57.9h.1"/>
<path d="M196.9 44.4l-.6 .6M196.9 42.5v1.9M196.9 56v1.9M196.9 59.9v3.8M197.5 48.5h.1M197.5 46.1h.1M197.5 48.5l-1.2 1.1M197.5 46.1l-1.2 1.2M196.9 63.7h.1M142.9 90.8h.1M142.9 92.7h.1M142.9 94.6h.1"/>
<path d="M142.9 96.5h.1M142.9 90.8h5.8M142.9 92.7h5.8M142.9 94.6h5.8M142.9 96.5h5.8M148.7 88.8h3.8v9.7h-3.8zM251 92.7h.1M251 92.7v1.9M251 102.3h.1M251 100.4v1.9"/>
</g>
<g fill="#1c1c1c" stroke="#000" stroke-width=".17">
<path d="M195.6 57.9h2.7l-1.4 2z" fill-rule="evenodd"/>
<path d="M198.1 62.6l.4-.4 .3 .7z" fill-rule="evenodd"/>
<path d="M198.5 61l.3 .8-.7-.4z" fill-rule="evenodd"/>
</g>
<g fill="none" stroke="#000" stroke-width=".17">
<path d="M140.9 48.3h.1M140.9 48.3h2M142.9 49.2h.1M142.9 47.3v1.9M144.8 49.2h.1M144.8 47.3v1.9M144.8 48.3h1.9M146.7 48.3h.1M196.9 54.1h.1M196.9 54.1v1.9M196.9 65.7h.1M196.9 63.7v2"/>
<path d="M197.5 60.5h.1M197.5 61.6h.1M197.5 60.5l1.2 1.1M197.5 61.6l1.2 1.1M50.2 83h.1M50.2 85h.1M50.2 86.9h.1M50.2 88.8h.1M50.2 90.8h.1M50.2 92.7h.1M50.2 94.6h.1M50.2 96.5h.1"/>
<path d="M50.2 98.5h.1M50.2 98.5h5.8M50.2 83h5.8M50.2 85h5.8M50.2 86.9h5.8M50.2 88.8h5.8M50.2 90.8h5.8M50.2 92.7h5.8M50.2 94.6h5.8M50.2 96.5h5.8M56 81.1h7.7v25.1h-7.7zM63.7 98.5h5.8"/>
<path d="M63.7 83h5.8M63.7 85h5.8M63.7 86.9h5.8M63.7 88.8h5.8M63.7 90.8h5.8M63.7 92.7h5.8M63.7 94.6h5.8M63.7 96.5h5.8M69.5 83h.1M69.5 85h.1M69.5 86.9h.1M69.5 88.8h.1"/>
<path d="M69.5 90.8h.1M69.5 92.7h.1M69.5 94.6h.1M69.5 96.5h.1M69.5 98.5h.1M223 98.5h.1M223 98.5h1.9M223.9 96.5h.1M223.9 96.5v2M240.7 95.2h.1M240.7 97.5h.1M240.7 99.8h.1"/>
<path d="M240.7 95.2l1.2 1.2M240.7 97.5l1.2 1.2M240.7 99.8l.6 .6M241.3 92.7h.1M241.3 92.7v1.9l-.6 .6M241.9 96.4h.1M241.9 98.7h.1M241.9 96.4l-1.2 1.1M241.9 98.7l-1.2 1.1M49.6 102.9h.1M49.6 101.9l1.4 1M50.2 100.4h.1"/>
<path d="M50.2 102.3h.1M50.2 104.3h.1M50.2 100.4h5.8M50.2 102.3h5.8M50.2 104.3h5.8M51 102.9h.1M51 101.9l-1.4 1M63.7 100.4h5.8M63.7 102.3h5.8M63.7 104.3h5.8M69 102.9h.1M69 101.9l1 1"/>
<path d="M69.5 100.4h.1M69.5 102.3h.1M69.5 104.3h.1M70 102.9h.1M70 101.9l-1 1M223 100.4h.1M223 100.4h1.9M223.9 102.3h.1M223.9 100.4v1.9M241.3 100.4h.1M241.3 102.3h.1M241.3 100.4v1.9"/>
<path d="M250 112h1.9M251 113.9h.1M251 108.1h.1M251 108.1v2M251 113.9v1.9M251.9 112h.1M142.9 125.5h.1M142.9 127.4h.1M142.9 129.4h.1M142.9 131.3h.1M142.9 133.2h.1M142.9 135.1h.1"/>
<path d="M142.9 125.5h5.8M142.9 127.4h5.8M142.9 129.4h5.8M142.9 131.3h5.8M142.9 133.2h5.8M142.9 135.1h5.8M148.7 123.6h3.8v13.5h-3.8z"/>
</g>
<path d="M251 112l1.3 1.9h-2.7z" fill-rule="evenodd" fill="#1c1c1c" stroke="#000" stroke-width=".17"/>
<path d="M249.6 112.6h.1M250 112l-.4 .6M252.3 111.4h.1M252.3 111.4l-.4 .6" fill="none" stroke="#000" stroke-width=".17"/>
<path d="M249.6 110.1h2.7l-1.3 1.9z" fill-rule="evenodd" fill="#1c1c1c" stroke="#000" stroke-width=".17"/>
<g fill="none" stroke="#000" stroke-width=".17">
<path d="M200.8 108.1h.1M200.8 110.1h.1M200.8 112h.1M200.8 113.9h.1M200.8 108.1h5.8M200.8 110.1h5.8M200.8 112h5.8M200.8 113.9h5.8M206.6 104.3h11.5v13.5h-11.5zM218.1 108.1h5.8M218.1 110.1h5.8M218.1 112h5.8"/>
<path d="M218.1 113.9h5.8M223.9 113.9h.1M223.9 112h.1M223.9 110.1h.1M223.9 108.1h.1M251 117.8h.1M251 106.2h.1M251 106.2v1.9M251 115.8v2M266.4 110.1h.1M266.4 112h.1M266.4 113.9h.1"/>
<path d="M266.4 110.1h5.8M266.4 112h5.8M266.4 113.9h5.8M272.2 108.1h3.9v7.7h-3.9zM44.4 125.5h.1M44.4 127.4h.1M44.4 129.4h.1M44.4 131.3h.1M44.4 125.5h5.8M44.4 127.4h5.8M44.4 129.4h5.8M44.4 131.3h5.8"/>
<path d="M50.2 123.6h3.9v9.6h-3.9zM90.8 123.6h.1M90.8 125.5h.1M90.8 127.4h.1M90.8 129.4h.1M90.8 131.3h.1M90.8 133.2h.1M90.8 125.5h5.7M90.8 127.4h5.7M90.8 129.4h5.7M90.8 131.3h5.7M90.8 123.6h5.7"/>
<path d="M90.8 133.2h5.7M96.5 121.6h3.9v13.5h-3.9zM240.7 124.1h.1M240.7 126.4h.1M240.7 128.8h.1M240.7 124.1l1.2 1.2M240.7 126.4l1.2 1.2M240.7 128.8l.6 .6M241.3 129.4h.1M241.3 121.6h.1M241.3 131.3h.1M241.3 121.6v2l-.6 .5"/>
<path d="M241.3 129.4v1.9M241.9 125.3h.1M241.9 127.6h.1M241.9 125.3l-1.2 1.1M241.9 127.6l-1.2 1.2"/>
</g>
<g fill="#696969" stroke="#000" stroke-width=".17">
<circle cx="102.3" cy="46.3" r=".36"/>
<circle cx="102.3" cy="52.1" r=".37"/>
<circle cx="102.3" cy="48.3" r=".37"/>
<circle cx="196.9" cy="67.6" r=".38"/>
<circle cx="193" cy="110" r=".38"/>
<circle cx="241.3" cy="106.2" r=".38"/>
<circle cx="251" cy="106.2" r=".38"/>
<circle cx="251" cy="117.8" r=".37"/>
<circle cx="229.7" cy="96.5" r=".37"/>
<circle cx="241.3" cy="117.8" r=".37"/>
<circle cx="251" cy="88.8" r=".37"/>
<circle cx="251" cy="133.2" r=".37"/>
<circle cx="256.7" cy="56" r=".36"/>
<circle cx="270.3" cy="61.8" r=".38"/>
</g>
<text font-size="6.1" x="25.1" y="15.3">UART RS232 RS485 WIFI BT LED BEEP</text>
<text font-size="2.5" x="173.7" y="50.3">CQA20/R40 .NC</text>
<g font-size="1.7">
<text x="28.8" y="38.3">P1</text>
<text x="61.6" y="38.3">P2</text>
<text x="92.7" y="40.2">C0603</text>
<text x="98.5" y="40.2">0.1uF</text>
<text x="108.1" y="36.4">VCC_3V3</text>
<text x="119.1" y="39.5">U7</text>
<text x="142.9" y="39.3">C65</text>
<text x="146.7" y="40.2">C0603</text>
<text x="152.5" y="40.2">0.1uF</text>
<text x="174.5" y="39.1">1</text>
<text x="175.9" y="37.1">1</text>
<text x="178.5" y="39.1">REXT_SATA</text>
<text x="181.3" y="37.1">PH17</text>
<text x="267" y="38.3">VCC-5V</text>
<text x="32.3" y="42.1">5</text>
<text x="32.3" y="44">9</text>
<text x="32.3" y="45.9">4</text>
<text x="32.3" y="47.8">8</text>
<text x="40.6" y="42.9">GND</text>
<text x="65.1" y="42.1">5</text>
<text x="65.1" y="44">9</text>
<text x="65.1" y="45.9">4</text>
<text x="65.1" y="47.8">8</text>
<text x="73.4" y="42.9">GND</text>
<text x="92.7" y="44.1">C0603</text>
<text x="92.7" y="48">C0603</text>
<text x="98.5" y="44.1">0.1uF</text>
<text x="98.5" y="48">0.1uF</text>
<text x="110.1" y="48">C66</text>
<text x="110.1" y="44.1">C62</text>
<text x="114.5" y="42.1">16</text>
<text x="115.4" y="45.9">2</text>
<text x="115.4" y="47.8">6</text>
<text x="118.7" y="47.2">V+</text>
<text x="118.7" y="43.3">VCC</text>
<text x="129" y="43.3">C1+</text>
<text x="129.4" y="47.2">C1-</text>
<text x="134.6" y="42.1">1</text>
<text x="134.6" y="45.9">3</text>
<text x="134.6" y="47.8">4</text>
<text x="142.9" y="45">C63</text>
<text x="146.7" y="46">C0603</text>
<text x="152.5" y="46">0.1uF</text>
<text x="198.8" y="48">R47</text>
<text x="210.4" y="48">R48</text>
<text x="32.3" y="49.8">3</text>
<text x="32.3" y="51.7">7</text>
<text x="32.3" y="53.6">2</text>
<text x="39" y="53.3">PC_TXD3</text>
<text x="39" y="49.4">PC_RXD3</text>
<text x="65.1" y="49.8">3</text>
<text x="65.1" y="51.7">7</text>
<text x="65.1" y="53.6">2</text>
<text x="71.8" y="49.4">PC_RXD0</text>
<text x="71.8" y="53.3">PC_TXD0</text>
<text x="92.5" y="52.6">GND</text>
<text x="110.1" y="49.9">C64</text>
<text x="114.5" y="51.7">15</text>
<text x="118.7" y="49.1">V-</text>
<text x="118.7" y="53">GND</text>
<text x="129" y="49.1">C2+</text>
<text x="129.4" y="53">C2-</text>
<text x="134.6" y="51.7">5</text>
<text x="198.8" y="49.9">2K/NC</text>
<text x="198.8" y="51.8">R0603</text>
<text x="210.4" y="49.9">2K</text>
<text x="210.4" y="51.8">R0603</text>
<text x="245.2" y="53.8">R49</text>
<text x="249" y="53.8">1K</text>
<text x="252.9" y="53.8">R0603</text>
<text x="269.8" y="52.7" transform="rotate(-90 269.8 52.7)">C</text>
<text x="276" y="51.8">HC12085P1</text>
<text x="32.3" y="55.6">6</text>
<text x="32.3" y="57.5">1</text>
<text x="65.1" y="55.6">6</text>
<text x="65.1" y="57.5">1</text>
<text x="104.6" y="55.2">PC_TXD0</text>
<text x="104.6" y="57.1">PC_RXD0</text>
<text x="114.5" y="57.5">13</text>
<text x="114.5" y="55.6">14</text>
<text x="118.7" y="58.7">R1IN</text>
<text x="118.7" y="56.8">T1OUT</text>
<text x="126.3" y="58.7">R1OUT</text>
<text x="128.5" y="56.8">T1IN</text>
<text x="134.6" y="55.6">11</text>
<text x="134.6" y="57.5">12</text>
<text x="152.9" y="58.4">UART0-RX</text>
<text x="153.3" y="56.4">UART0-TX</text>
<text x="163.5" y="56.4">1</text>
<text x="163.5" y="58.4">1</text>
<text x="200" y="57.6">D5</text>
<text x="200" y="59.9">LED/NC</text>
<text x="211.6" y="57.6">D6</text>
<text x="211.6" y="59.9">LED</text>
<text x="226.4" y="56.4">1</text>
<text x="230.3" y="56.4">PB10</text>
<text x="256.7" y="59.5">R50</text>
<text x="260.6" y="59.5">10K R0603</text>
<text x="263.9" y="55.6">B</text>
<text x="272.2" y="55.7">Q1</text>
<text x="272.2" y="57.6">3904</text>
<text x="21.2" y="63.4">CONNECTOR DB9</text>
<text x="54.1" y="63.4">CONNECTOR DB9</text>
<text x="104.6" y="61">PC_TXD3</text>
<text x="104.6" y="62.9">PC_RXD3</text>
<text x="115.4" y="61.4">7</text>
<text x="115.4" y="63.3">8</text>
<text x="118.7" y="62.6">T2OUT</text>
<text x="118.7" y="64.5">R2IN</text>
<text x="126.3" y="64.5">R2OUT</text>
<text x="128.5" y="62.6">T2IN</text>
<text x="134.6" y="63.3">9</text>
<text x="134.6" y="61.4">10</text>
<text x="152.3" y="62.2">UART3-TX</text>
<text x="152.5" y="64.2">UART3-RX</text>
<text x="163.3" y="64.2">1</text>
<text x="164.3" y="62.2">1</text>
<text x="269.8" y="60.4" transform="rotate(-90 269.8 60.4)">E</text>
<text x="122.2" y="68">SP3232E</text>
<text x="268.3" y="69.2">GND</text>
<text x="195" y="75">GND</text>
<text x="24.1" y="83.9">1</text>
<text x="29" y="83.9">BT-PCM-OUT</text>
<text x="53.7" y="82.6">1</text>
<text x="56" y="78.8">J20</text>
<text x="65.1" y="82.6">2</text>
<text x="82.2" y="83.9">BT-PCM-SYNC</text>
<text x="96.5" y="83.9">1</text>
<text x="23.7" y="87.3">1</text>
<text x="24.1" y="89.7">1</text>
<text x="24.1" y="85.8">1</text>
<text x="26.7" y="87.3">BT-HOST-WAKE</text>
<text x="29" y="85.8">BT-PCM-CLK</text>
<text x="30.9" y="89.7">UART2-RX</text>
<text x="53.7" y="84.5">3</text>
<text x="53.7" y="86.4">5</text>
<text x="53.7" y="88.4">7</text>
<text x="65.1" y="84.5">4</text>
<text x="65.1" y="86.4">6</text>
<text x="65.1" y="88.4">8</text>
<text x="83.2" y="89.3">BT-WAKE</text>
<text x="83.6" y="85.8">BT-PCM-IN</text>
<text x="83.8" y="87.3">BT-REST</text>
<text x="96.5" y="85.8">1</text>
<text x="96.9" y="87.3">1</text>
<text x="96.9" y="89.3">1</text>
<text x="135.1" y="86.6">VCC_3V3</text>
<text x="148.7" y="86.6">J21</text>
<text x="258.7" y="89.3">GND</text>
<text x="24.1" y="95.5">1</text>
<text x="24.1" y="91.6">1</text>
<text x="24.1" y="93.5">1</text>
<text x="30.9" y="95.5">SD3-D3</text>
<text x="30.9" y="91.6">UART2-TX</text>
<text x="30.9" y="93.5">UART2-CTS</text>
<text x="52.7" y="92.2">11</text>
<text x="52.7" y="94.2">13</text>
<text x="53.7" y="90.3">9</text>
<text x="65.1" y="90.3">10</text>
<text x="65.1" y="92.2">12</text>
<text x="65.1" y="94.2">14</text>
<text x="82.6" y="91.6">UART2-RTS</text>
<text x="84.4" y="95.5">SD3-D0</text>
<text x="84.4" y="93.5">SD3-D2</text>
<text x="96.5" y="91.6">1</text>
<text x="96.5" y="95.5">1</text>
<text x="96.5" y="93.5">1</text>
<text x="117.4" y="93.1">1</text>
<text x="117.4" y="95">1</text>
<text x="120.3" y="93.1">UART0-TX</text>
<text x="120.3" y="95">UART0-RX</text>
<text x="146.3" y="90.3">1</text>
<text x="146.3" y="92.2">2</text>
<text x="146.3" y="94.2">3</text>
<text x="226" y="91.9">VCC_3V3</text>
<text x="24.1" y="97.4">1</text>
<text x="24.3" y="99.3">1</text>
<text x="24.7" y="101.1">1</text>
<text x="29.5" y="101.1">WIFI-SHDN</text>
<text x="30.9" y="97.4">SD3-D1</text>
<text x="31.1" y="99.3">SD3-CLK</text>
<text x="52.7" y="96.1">15</text>
<text x="52.7" y="98">17</text>
<text x="52.7" y="100">19</text>
<text x="52.7" y="101.9">21</text>
<text x="65.1" y="96.1">16</text>
<text x="65.1" y="98">18</text>
<text x="65.1" y="100">20</text>
<text x="65.1" y="101.9">22</text>
<text x="80.7" y="101.1">WIFI-HOST-WAKE 1</text>
<text x="84.4" y="97.4">SD3-CMD</text>
<text x="84.7" y="99.7">CLK-32K</text>
<text x="95.7" y="99.7">1</text>
<text x="96.3" y="97.4">1</text>
<text x="146.3" y="96.1">4</text>
<text x="225.9" y="98.1">C67</text>
<text x="225.9" y="100.1">10uF</text>
<text x="235.5" y="98.1">C68</text>
<text x="235.5" y="100.1">104</text>
<text x="243.2" y="96.2">R51</text>
<text x="243.2" y="98.6">2.4K</text>
<text x="243.2" y="100.8">R0603</text>
<text x="254" y="99.7">D7</text>
<text x="254" y="97.4">IN4007</text>
<text x="35.9" y="104.7">VCC_3V3</text>
<text x="52.7" y="103.8">23</text>
<text x="65.1" y="103.8">24</text>
<text x="77.2" y="104.7">GND</text>
<text x="137.1" y="102">GND</text>
<text x="148.7" y="102">CON4</text>
<text x="204.2" y="107.7">1</text>
<text x="207.9" y="103.2">U8</text>
<text x="219.5" y="107.7">8</text>
<text x="222" y="107.8">GND</text>
<text x="225.9" y="102">C0805</text>
<text x="231.6" y="107.8">GND</text>
<text x="235.5" y="102">C0603</text>
<text x="272.2" y="105.9">J22</text>
<text x="56" y="109.7">CON24A</text>
<text x="166.6" y="110.5">1</text>
<text x="166.8" y="108.6">1</text>
<text x="171.4" y="108.6">UART3-RX</text>
<text x="172.4" y="110.5">PI21</text>
<text x="204.2" y="109.6">2</text>
<text x="204.2" y="111.5">3</text>
<text x="204.2" y="113.5">4</text>
<text x="207.5" y="108.9">RO</text>
<text x="207.5" y="110.9">/RE</text>
<text x="207.5" y="112.8">DE</text>
<text x="213.5" y="108.9">VCC</text>
<text x="216" y="112.8">A</text>
<text x="216" y="110.9">B</text>
<text x="219.5" y="113.5">5</text>
<text x="219.5" y="111.5">6</text>
<text x="219.5" y="109.6">7</text>
<text x="243.2" y="109.3">R52</text>
<text x="243.2" y="111.7">680R</text>
<text x="243.2" y="114">R0603</text>
<text x="254" y="109.7">D8</text>
<text x="254" y="112.1">P6KE6.8CA</text>
<text x="269.8" y="109.6">1</text>
<text x="269.8" y="111.5">2</text>
<text x="269.8" y="113.5">3</text>
<text x="83" y="119.4">VCC_3V3</text>
<text x="96.5" y="119.4">J24</text>
<text x="166.6" y="114.3">1</text>
<text x="172.4" y="114.3">UART3-TX</text>
<text x="207.5" y="114.7">DI</text>
<text x="213.3" y="114.7">GND</text>
<text x="272.2" y="119.4">CON3</text>
<text x="36.7" y="121.3">VCC_3V3</text>
<text x="47.9" y="125.1">1</text>
<text x="50.2" y="121.3">J23</text>
<text x="94.2" y="123.1">1</text>
<text x="94.2" y="125.1">2</text>
<text x="135.1" y="121.3">VCC_3V3</text>
<text x="146.3" y="125.1">1</text>
<text x="148.7" y="121.3">J25</text>
<text x="208.1" y="120.1">SP3485EN</text>
<text x="225.9" y="121.3">GND</text>
<text x="243.2" y="125.2">R53</text>
<text x="254" y="125.2">D9</text>
<text x="262.3" y="121.3">GND</text>
<text x="20.9" y="129.8">1</text>
<text x="20.9" y="127.9">1</text>
<text x="23.7" y="129.8">TWI3-SDA</text>
<text x="23.7" y="127.9">TWI3-SCK</text>
<text x="47.9" y="127">2</text>
<text x="47.9" y="128.9">3</text>
<text x="47.9" y="130.9">4</text>
<text x="64.7" y="126.3">1</text>
<text x="64.7" y="128.3">1</text>
<text x="64.7" y="130.2">1</text>
<text x="71.5" y="126.3">CSI0-D5</text>
<text x="71.5" y="128.3">CSI0-D4</text>
<text x="71.6" y="130.2">CSI0-D6</text>
<text x="94.2" y="127">3</text>
<text x="94.2" y="128.9">4</text>
<text x="94.2" y="130.9">5</text>
<text x="116.8" y="128.3">1</text>
<text x="116.8" y="130.2">1</text>
<text x="123.6" y="128.3">UART2-RX</text>
<text x="123.6" y="130.2">UART2-TX</text>
<text x="146.3" y="127">2</text>
<text x="146.3" y="128.9">3</text>
<text x="146.3" y="130.9">4</text>
<text x="243.2" y="127.5">2.4K</text>
<text x="243.2" y="129.8">R0603</text>
<text x="254" y="127.5">IN4007</text>
<text x="38.6" y="136.7">GND</text>
<text x="50.2" y="136.7">CON4</text>
<text x="64.7" y="132.1">1</text>
<text x="71.5" y="132.1">CSI0-D7</text>
<text x="94.2" y="132.8">6</text>
<text x="116.8" y="132.1">1</text>
<text x="116.8" y="134.1">1</text>
<text x="123.6" y="134.1">UART2-CTS</text>
<text x="123.7" y="132.1">UART2-RTS</text>
<text x="146.3" y="132.8">5</text>
<text x="146.3" y="134.7">6</text>
<text x="256.7" y="133.6">VCC_3V3</text>
<text x="85" y="138.7">GND</text>
<text x="96.5" y="138.7">CON6</text>
<text x="137.1" y="140.6">GND</text>
<text x="148.7" y="140.6">CON6</text>
<text x="36.7" y="148.3">VCC_3V3</text>
<text x="50.2" y="148.3">J26</text>
<text x="83" y="148.3">VCC_3V3</text>
<text x="96.5" y="148.3">J27</text>
<text x="135.1" y="146.4">VCC_3V3</text>
<text x="148.7" y="146.4">J28</text>
<text x="200.8" y="146.4">J29</text>
<text x="18.4" y="155.3">1</text>
<text x="25.1" y="155.3">SPI_MISO</text>
<text x="47.9" y="152.1">1</text>
<text x="47.9" y="154">2</text>
<text x="47.9" y="156">3</text>
<text x="64.7" y="155.3">1</text>
<text x="71.5" y="155.3">UART4-RX</text>
<text x="94.2" y="152.1">1</text>
<text x="94.2" y="154">2</text>
<text x="94.2" y="156">3</text>
<text x="116.8" y="153.4">1</text>
<text x="116.8" y="155.3">1</text>
<text x="123.6" y="153.4">UART3-RX</text>
<text x="123.6" y="155.3">UART3-TX</text>
<text x="146.3" y="150.2">1</text>
<text x="146.3" y="152.1">2</text>
<text x="146.3" y="154">3</text>
<text x="146.3" y="156">4</text>
<text x="168.3" y="154.9">1</text>
<text x="168.3" y="153">1</text>
<text x="170.1" y="151">1</text>
<text x="172.2" y="154.9">RXP_SATA</text>
<text x="172.6" y="153">RXM_SATA</text>
<text x="174.1" y="151">HPCOM</text>
<text x="198.4" y="150.2">1</text>
<text x="198.4" y="152.1">2</text>
<text x="198.4" y="154">3</text>
<text x="198.4" y="156">4</text>
<text x="18.4" y="157.2">1</text>
<text x="18.4" y="159.1">1</text>
<text x="18.4" y="161.1">1</text>
<text x="25.1" y="157.2">SPI_MOSI</text>
<text x="25.1" y="161.1">SPI_CS0</text>
<text x="25.3" y="159.1">SPI_CLK</text>
<text x="47.9" y="157.9">4</text>
<text x="47.9" y="159.8">5</text>
<text x="47.9" y="161.8">6</text>
<text x="64.7" y="157.2">1</text>
<text x="64.7" y="161.1">1</text>
<text x="64.7" y="159.1">1</text>
<text x="71.5" y="157.2">UART4-TX</text>
<text x="71.5" y="161.1">UART5_TX</text>
<text x="71.6" y="159.1">UART5_RX</text>
<text x="94.2" y="157.9">4</text>
<text x="94.2" y="159.8">5</text>
<text x="94.2" y="161.8">6</text>
<text x="116.8" y="157.2">1</text>
<text x="116.8" y="159.1">1</text>
<text x="123.6" y="159.1">UART3-CTS</text>
<text x="123.7" y="157.2">UART3-RTS</text>
<text x="146.3" y="157.9">5</text>
<text x="146.3" y="159.8">6</text>
<text x="168.3" y="158.7">1</text>
<text x="168.3" y="156.8">1</text>
<text x="169.5" y="161.1">1</text>
<text x="171.8" y="156.8">CLKM_SATA</text>
<text x="172.2" y="158.7">CLKP_SATA</text>
<text x="172.4" y="161.1">HP-DET</text>
<text x="198.4" y="157.9">5</text>
<text x="198.4" y="159.8">6</text>
<text x="38.6" y="167.6">GND</text>
<text x="50.2" y="167.6">CON6</text>
<text x="85" y="167.6">GND</text>
<text x="96.5" y="167.6">CON6</text>
<text x="137.1" y="165.7">GND</text>
<text x="148.7" y="165.7">CON6</text>
<text x="200.8" y="165.7">CON6</text>
<text x="222" y="173.4">Title</text>
<text x="222" y="179.2">Size</text>
<text x="229.7" y="175.3">CQA20/A2T/R40/A83T/H8/A64 BOARD V3</text>
<text x="229.7" y="179.2">Document Number</text>
<text x="285.7" y="179.2">Rev</text>
<text x="222" y="185">Date:</text>
<text x="223.9" y="181.1">B</text>
<text x="229.7" y="181.1">&lt;Doc&gt;</text>
<text x="232.1" y="185">Thursday, June 22, 2017</text>
<text x="260.6" y="185">Sheet</text>
<text x="270.2" y="185">10</text>
<text x="276.1" y="185">of</text>
<text x="281.8" y="185">13</text>
<text x="287.6" y="181.1">&lt;RevCode&gt;</text>
</g>
<g font-size="1.6">
<text x="85" y="124.8">PE9</text>
<text x="85" y="126.7">PE8</text>
<text x="85" y="128.7">PE10</text>
<text x="85" y="130.6">PE11</text>
</g>
<g font-size="1.4">
<text x="30.9" y="1.4">5</text>
<text x="88.8" y="1.4">4</text>
<text x="146.7" y="1.4">3</text>
<text x="204.6" y="1.4">2</text>
<text x="262.6" y="1.4">1</text>
<text x=".5" y="26.1">D</text>
<text x="292" y="26.1">D</text>
<text x=".5" y="71.9">C</text>
<text x="292" y="71.9">C</text>
<text x=".5" y="117.8">B</text>
<text x="292" y="117.8">B</text>
<text x=".5" y="163.6">A</text>
<text x="292" y="163.6">A</text>
<text x="30.9" y="186.8">5</text>
<text x="88.8" y="186.8">4</text>
<text x="146.7" y="186.8">3</text>
<text x="204.6" y="186.8">2</text>
<text x="262.6" y="186.8">1</text>
</g>
</svg>
